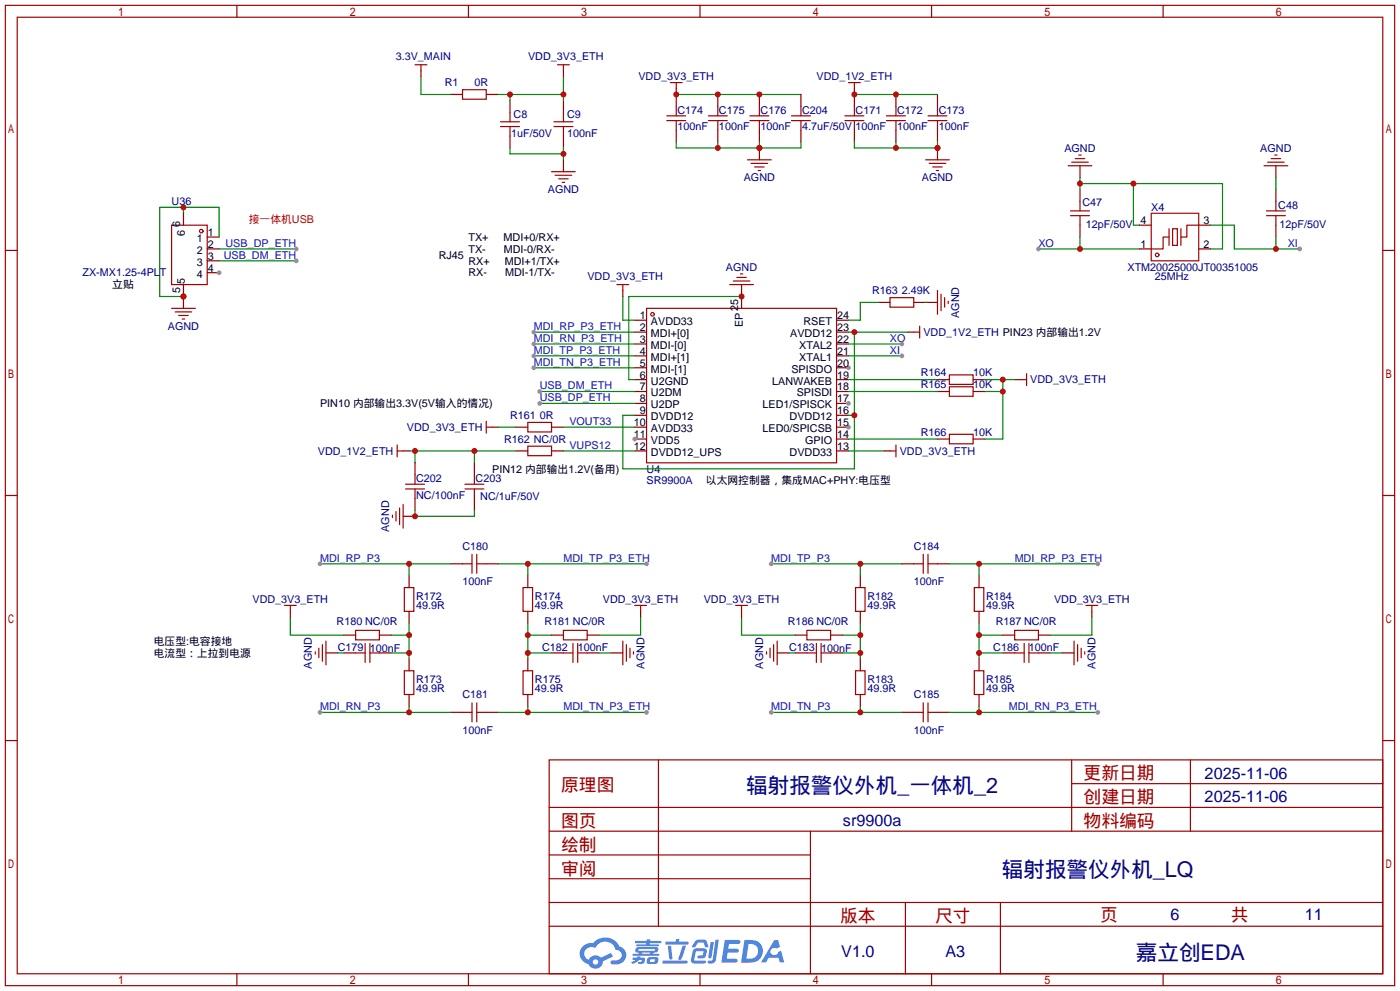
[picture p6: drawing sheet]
<svg xmlns="http://www.w3.org/2000/svg" width="299mm" height="212mm" viewBox="0 0 299 212" stroke-linecap="round" stroke-linejoin="round" font-family="sans-serif">
<g fill="none" stroke="#a10000" stroke-width=".25">
<path d="M1.1 1.1h297.2v209.6h-297.2zM3.7 3.7h292.1v204.5h-292.1zM50.7 1.1v2.6M100.2 1.1v2.6M149.7 1.1v2.6M199.3 1.1v2.6M248.8 1.1v2.6M1.1 53.5h2.6M295.8 53.5h2.5M1.1 105.9h2.6M295.8 105.9h2.5M1.1 158.3h2.6"/>
<path d="M295.8 158.3h2.5M117.5 162.4h178.3v45.8h-178.3zM117.5 177.7h178.3M117.5 172.6h178.3M140.8 162.4v35.6M173.4 177.7v30.5M229.2 162.4v15.3M229.2 167.5h66.6M254.6 162.4v15.3M117.5 182.8h55.9M117.5 198h178.3M117.5 192.9h178.3"/>
<path d="M117.5 187.8h55.9M193.7 192.9v15.3M214 192.9v15.3M50.7 208.2v2.5M100.2 208.2v2.5M149.7 208.2v2.5M199.3 208.2v2.5M248.8 208.2v2.5"/>
</g>
<g fill="#5487ff">
<path d="M155 200.9h2.7a.48 .48 0 0 1 .7 .4 .48 .48 0 0 1-.7 .5h-1.8l-.1 1h1.9a.43 .43 0 0 1 .4 .5 .43 .43 0 0 1-.5 .4l-2-.1-.2 1.3h1.7a.45 .45 0 0 1 .6 .2 .45 .45 0 0 1-.1 .6l-3.3 .1z"/>
<path d="M165.6 201h.8l.4 1.4-.7 .4a.84 .84 0 0 0-1.2 .2 .84 .84 0 0 0 .3 1.2 .84 .84 0 0 0 1.2-.4l.1-.3 .6-.3 .7 2.5h-1l-.3-1h-2.1l-.6 1h-1z"/>
<path d="M152 201.4h.7l-.5 3.2a.36 .36 0 0 1-.4 .3 .36 .36 0 0 1-.3-.4z"/>
<path d="M153 200.9h.8l-.7 4.3a1.13 1.13 0 0 1-1.7 .6l.1-.4 .8-.1 .1-.2z"/>
<path d="M148.7 201.2l.7-.3 1-.1a.77 .77 0 0 1 .8 .6l.3 .9-.1 .2h-.6l-.3-.9-.2-.1h-.9l-.7 1h-.7v-.2z"/>
<path d="M148.3 203l.5-.3h1.7a.81 .81 0 0 1 .7 .5 .81 .81 0 0 1-.1 .9 .81 .81 0 0 1-1 .8h-.6a.32 .32 0 0 1-.3-.4 .32 .32 0 0 1 .3-.3h.8l.2-.9-1.6 .1-.4 1.9h2.2a.32 .32 0 0 1 .3 .4 .32 .32 0 0 1-.4 .3h-2.2l-.5-.4-.1-.5z"/>
<path d="M141.7 205.3h5.1a.33 .33 0 0 1 .3 .4 .33 .33 0 0 1-.4 .3h-4.8l-.2-.2z"/>
<path d="M146 202.1h.7l-.6 2.1a.98 .98 0 0 1-.7 1l-.3-.3z"/>
<path d="M142.8 202.2h.7l.3 2.6a.34 .34 0 0 1-.3 .3 .34 .34 0 0 1-.3-.2z"/>
<path d="M142.4 201.3h2.1l.3-.6h.5l-.1 .6h1.8a.32 .32 0 0 1 .3 .3 .32 .32 0 0 1-.3 .3h-4.5l-.2-.1z"/>
<path d="M135.3 204.7h1l.1-.2h.6l-.1 .2h.9a.82 .82 0 0 1-.6 1.3h-.7v-.4h.7l.1-.4a.68 .68 0 0 0-1 .4l-1.1 .5-.2-.5 1-.4h-.7z"/>
<path d="M135.9 201.1h2.4l.1-.3h.7v.3h2.1l.3 .3-.3 .2h-2.2l-.1 .3h1.9l.2 .2-.2 .2h-4.6l-.1-.4h2.1v-.3h-2.2l-.2-.1z"/>
<path d="M159.2 200.9l-.7 4.9h1.7a2.5 2.5 0 0 0 3-2.5 2.5 2.5 0 0 0-3.1-2.4zM160.1 201.8a1.61 1.61 0 0 1 2.1 1.4 1.61 1.61 0 0 1-1.9 1.7h-.6z"/>
<path d="M136 202.7a.55 .55 0 0 0-.1 .7 .55 .55 0 0 0 .7 .2l.1 .3h-1.4v.4h5.5l.3-.2-.3-.2h-1.1l.1-.3a.7 .7 0 0 0 .9-.2 .7 .7 0 0 0 0-.9h-4.2zM136.6 202.9h3.4l.1 .1-.2 .2h-3.2zM137.4 203.6h1.7l-.2 .3h-1.4z"/>
<path d="M138.5 204.8a1.05 1.05 0 0 0 0 1.2 2.91 2.91 0 0 0 2.1-.2 .98 .98 0 0 0 .1-1.1l-1.7-.1zM139.1 205.1h.8l.1 .3-.2 .2h-.8z"/>
<path d="M124.7 202.2a2.23 2.23 0 0 0-.6 2.3 2.23 2.23 0 0 0 1.8 1.6 1.58 1.58 0 0 0 1.8 1 1.58 1.58 0 0 0 1.2-1.6l2.2-1-.4-.8-2.1 1a1.65 1.65 0 0 0-2.7 .5 1.47 1.47 0 0 1-.7-2.1 1.47 1.47 0 0 1 2.2-.4 2.3 2.3 0 0 1 2.3-1.4 2.3 2.3 0 0 1 2 1.8 1.12 1.12 0 0 1 1.3 1 1.12 1.12 0 0 1-1.1 1.2h-.7a.45 .45 0 0 0-.6 .3 .45 .45 0 0 0 .4 .6 2.21 2.21 0 0 0 2.3-.6 2.21 2.21 0 0 0 .5-2.3 2.13 2.13 0 0 0-1.4-1 3.3 3.3 0 0 0-5.5-.7l-1.2 .1zM126.8 205.7a.6 .6 0 0 1 1.2 0 .6 .6 0 0 1-1.2 0z"/>
</g>
<path d="M231 40.5v2.6M231 48.1v2.6M272.9 40.5v2.6M272.9 48.1v2.6" fill="none" stroke="#870000" stroke-width=".25"/>
<path d="M229 45.1h4M229 46.1h4M231 43.1v2M231 46.1v2M270.9 45.1h4.1M270.9 46.1h4.1M272.9 43.1v2M272.9 46.1v2" fill="none" stroke="#a10000" stroke-width=".25"/>
<path d="M222.1 53.2h21.6M231 50.7v2.5" fill="none" stroke="#008700" stroke-width=".25"/>
<circle cx="231" cy="53.2" r=".63" fill="#c00"/>
<circle cx="222.1" cy="53.2" r=".51" fill="#999"/>
<path d="M231 35.4v2.6M272.9 35.4v2.6" fill="none" stroke="#870000" stroke-width=".25"/>
<path d="M228.5 35.4h5.1M229.2 34.7h3.6M230 33.9h2M230.8 33.1h.5M270.4 35.4h5.1M271.1 34.7h3.6M271.9 33.9h2M272.7 33.1h.5" fill="none" stroke="#a10000" stroke-width=".25"/>
<path d="M231 38v2.5M231 39.2h30.5v14h-2.5M242.4 39.2v8.9h1.3" fill="none" stroke="#008700" stroke-width=".25"/>
<g fill="#c00">
<circle cx="231" cy="39.2" r=".63"/>
<circle cx="242.4" cy="39.2" r=".63"/>
</g>
<path d="M272.9 38v2.5" fill="none" stroke="#008700" stroke-width=".25"/>
<g fill="none" stroke="#a10000" stroke-width=".25">
<path d="M138.3 65.9h40.6v33h-40.6z"/>
<circle cx="139.6" cy="67.2" r=".38"/>
</g>
<path d="M135.8 68.5h2.5M135.8 71h2.5M135.8 73.5h2.5M135.8 76.1h2.5M135.8 78.6h2.5M135.8 81.2h2.5M135.8 83.7h2.5M135.8 86.2h2.5M135.8 88.8h2.5M135.8 91.3h2.5M135.8 93.9h2.5" fill="none" stroke="#870000" stroke-width=".25"/>
<circle cx="135.8" cy="93.9" r=".51" fill="#999"/>
<path d="M135.8 96.4h2.5M178.9 96.4h2.6M178.9 93.9h2.6M178.9 91.3h2.6" fill="none" stroke="#870000" stroke-width=".25"/>
<circle cx="181.5" cy="91.3" r=".51" fill="#999"/>
<path d="M178.9 88.8h2.6M178.9 86.2h2.6" fill="none" stroke="#870000" stroke-width=".25"/>
<circle cx="181.5" cy="86.2" r=".51" fill="#999"/>
<path d="M178.9 78.6h2.6M178.9 83.7h2.6M178.9 81.2h2.6" fill="none" stroke="#870000" stroke-width=".25"/>
<circle cx="181.5" cy="78.6" r=".51" fill="#999"/>
<path d="M158.6 63.4v2.5M178.9 76.1h2.6M178.9 73.5h2.6M178.9 71h2.6M178.9 68.5h2.6" fill="none" stroke="#870000" stroke-width=".25"/>
<path d="M39.2 44.3v1.3M46.9 50.7v-6.4h-12.7v19.1h5" fill="none" stroke="#008700" stroke-width=".25"/>
<g fill="#c00">
<circle cx="39.2" cy="44.3" r=".63"/>
<circle cx="39.2" cy="63.4" r=".63"/>
</g>
<path d="M39.2 63.4v2.5" fill="none" stroke="#870000" stroke-width=".25"/>
<path d="M36.7 65.9h5.1M37.5 66.7h3.5M38.2 67.4h2.1M39 68.2h.5" fill="none" stroke="#a10000" stroke-width=".25"/>
<path d="M46.9 53.2h16.5" fill="none" stroke="#008700" stroke-width=".25"/>
<circle cx="63.4" cy="53.2" r=".51" fill="#999"/>
<path d="M46.9 55.8h16.5" fill="none" stroke="#008700" stroke-width=".25"/>
<circle cx="63.4" cy="55.8" r=".51" fill="#999"/>
<path d="M115.4 83.7h20.4" fill="none" stroke="#008700" stroke-width=".25"/>
<circle cx="115.4" cy="83.7" r=".51" fill="#999"/>
<path d="M115.4 86.2h20.4" fill="none" stroke="#008700" stroke-width=".25"/>
<circle cx="115.4" cy="86.2" r=".51" fill="#999"/>
<path d="M114.2 71h21.6" fill="none" stroke="#008700" stroke-width=".25"/>
<circle cx="114.2" cy="71" r=".51" fill="#999"/>
<path d="M114.2 73.5h21.6" fill="none" stroke="#008700" stroke-width=".25"/>
<circle cx="114.2" cy="73.5" r=".51" fill="#999"/>
<path d="M114.2 76.1h21.6" fill="none" stroke="#008700" stroke-width=".25"/>
<circle cx="114.2" cy="76.1" r=".51" fill="#999"/>
<path d="M114.2 78.6h21.6" fill="none" stroke="#008700" stroke-width=".25"/>
<circle cx="114.2" cy="78.6" r=".51" fill="#999"/>
<path d="M109.1 31.6v1.3h11.4M120.5 31.6v2.6M133.2 63.4v5.1h2.6" fill="none" stroke="#008700" stroke-width=".25"/>
<path d="M109.1 21.5v2.5M109.1 29.1v2.5M120.5 21.5v2.5M120.5 29.1v2.5M120.5 34.2v2.5" fill="none" stroke="#870000" stroke-width=".25"/>
<path d="M107.1 26h4M107.1 27.1h4M109.1 24v2M109.1 27.1v2M118 36.7h5.1M118.5 26h4.1M118.5 27.1h4.1M118.7 37.5h3.6M119.5 38.2h2M120.3 39h.5M120.5 24v2M120.5 27.1v2" fill="none" stroke="#a10000" stroke-width=".25"/>
<circle cx="120.5" cy="32.9" r=".63" fill="#c00"/>
<path d="M98.9 19.2h5.1v2h-5.1z" fill="none" stroke="#a10000" stroke-width=".25"/>
<path d="M96.4 20.2h2.5M104 20.2h2.6" fill="none" stroke="#870000" stroke-width=".25"/>
<path d="M120.5 16.4v5.1M106.6 20.2h13.9M109.1 20.2v1.3" fill="none" stroke="#008700" stroke-width=".25"/>
<g fill="#c00">
<circle cx="120.5" cy="20.2" r=".63"/>
<circle cx="109.1" cy="20.2" r=".63"/>
</g>
<path d="M90 16.4v3.8h6.4M158.6 63.4h-24.1v17.8h1.3M181.5 96.4h7.6" fill="none" stroke="#008700" stroke-width=".25"/>
<path d="M90 15.1v1.3M120.5 15.1v1.3M133.2 62.1v1.3M158.6 60.8v2.6M189.1 96.4h1.3" fill="none" stroke="#870000" stroke-width=".25"/>
<path d="M88.8 13.8h2.5M90 13.8v1.3M119.3 13.8h2.5M120.5 13.8v1.3M132 60.8h2.5M133.2 60.8v1.3M190.4 96.4h1.2M191.6 95.1v2.6" fill="none" stroke="#a10000" stroke-width=".25"/>
<circle cx="158.6" cy="63.4" r=".63" fill="#c00"/>
<path d="M157.6 59.3h2M158.4 58.5h.5M156.1 60.8h5.1M156.8 60.1h3.6" fill="none" stroke="#a10000" stroke-width=".25"/>
<path d="M181.5 71h12.7M182.8 71v29.2h-49.6v-11.4h2.6M181.5 88.8h1.3" fill="none" stroke="#008700" stroke-width=".25"/>
<g fill="#c00">
<circle cx="182.8" cy="71" r=".63"/>
<circle cx="182.8" cy="88.8" r=".63"/>
</g>
<path d="M182.8 18.9v3.8M182.8 27.8v2.6M191.6 20.2v2.5M191.6 27.8v2.6M200.5 20.2v2.5M200.5 27.8v2.6M194.2 71h1.3" fill="none" stroke="#870000" stroke-width=".25"/>
<g fill="none" stroke="#a10000" stroke-width=".25">
<path d="M181.5 17.7h2.5M182.8 17.7v1.2M180.7 25.8h4.1M180.7 24.8h4.1M182.8 22.7v2.1M182.8 25.8v2M189.6 25.8h4.1M189.6 24.8h4.1M191.6 22.7v2.1M191.6 25.8v2M198.5 25.8h4.1M198.5 24.8h4.1"/>
<path d="M200.5 22.7v2.1M200.5 25.8v2M195.5 71h1.2M196.7 69.7v2.6"/>
</g>
<path d="M182.8 20.2h17.7" fill="none" stroke="#008700" stroke-width=".25"/>
<g fill="#c00">
<circle cx="182.8" cy="20.2" r=".63"/>
<circle cx="191.6" cy="20.2" r=".63"/>
</g>
<path d="M182.8 30.4v1.2h17.7v-1.2M191.6 30.4v1.2" fill="none" stroke="#008700" stroke-width=".25"/>
<g fill="#c00">
<circle cx="191.6" cy="31.6" r=".63"/>
<circle cx="200.5" cy="31.6" r=".63"/>
</g>
<path d="M200.5 31.6v2.6" fill="none" stroke="#870000" stroke-width=".25"/>
<circle cx="200.5" cy="31.6" r=".63" fill="#c00"/>
<path d="M198 34.2h5.1M198.8 34.9h3.5M199.5 35.7h2M200.3 36.4h.5M104 90v2.6M104 91.3h1.3M112.9 90.3h5.1v2h-5.1zM112.9 95.4h5.1v2h-5.1z" fill="none" stroke="#a10000" stroke-width=".25"/>
<path d="M105.3 91.3h1.3M110.4 91.3h2.5M110.4 96.4h2.5M118 91.3h2.5M118 96.4h2.5" fill="none" stroke="#870000" stroke-width=".25"/>
<path d="M87.5 96.4h22.9M88.8 96.4v2.5M101.5 96.4v2.5M106.6 91.3h3.8M120.5 91.3h15.3M120.5 96.4h15.3" fill="none" stroke="#008700" stroke-width=".25"/>
<g fill="#c00">
<circle cx="101.5" cy="96.4" r=".63"/>
<circle cx="88.8" cy="96.4" r=".63"/>
</g>
<path d="M243.7 53.2h2.6M243.7 48.1h2.6M256.4 53.2h2.6M256.4 48.1h2.6M86.2 96.4h1.3" fill="none" stroke="#870000" stroke-width=".25"/>
<g fill="none" stroke="#a10000" stroke-width=".25">
<path d="M246.3 45.6h10.1v10.2h-10.1zM250.1 50.7h-1.3v2.5h-2.5M250.1 48.9v3.6M250.8 48.9h1v3.6h-1zM252.6 48.9v3.6M256.4 48.1h-2.5v2.6h-1.3M85 95.1v2.6M85 96.4h1.2"/>
<circle cx="247.5" cy="54.5" r=".38"/>
</g>
<path d="M181.5 76.1h11.4" fill="none" stroke="#008700" stroke-width=".25"/>
<circle cx="192.9" cy="76.1" r=".51" fill="#999"/>
<path d="M181.5 73.5h11.4" fill="none" stroke="#008700" stroke-width=".25"/>
<circle cx="192.9" cy="73.5" r=".51" fill="#999"/>
<path d="M259 48.1h5v5.1h14M272.9 50.7v2.5" fill="none" stroke="#008700" stroke-width=".25"/>
<circle cx="272.9" cy="53.2" r=".63" fill="#c00"/>
<circle cx="278" cy="53.2" r=".51" fill="#999"/>
<path d="M190.4 63.6h5.1v2.1h-5.1zM200.5 62.1v5.1M201.3 62.9v3.5M202.1 63.6v2.1M202.8 64.4v.5M219.6 79.9v2.5M203.1 80.1h5.1v2.1h-5.1zM218.3 81.2h1.3" fill="none" stroke="#a10000" stroke-width=".25"/>
<path d="M187.8 64.6h2.6M195.5 64.6h5M200.5 81.2h2.6M208.2 81.2h2.5M217 81.2h1.3" fill="none" stroke="#870000" stroke-width=".25"/>
<path d="M187.8 64.6h-3.8v3.9h-2.5M198 64.6h.1M181.5 81.2h19M210.7 81.2h6.3M210.7 83.7h3.8M214.5 81.2v12.7h-3.8" fill="none" stroke="#008700" stroke-width=".25"/>
<g fill="#c00">
<circle cx="214.5" cy="81.2" r=".63"/>
<circle cx="214.5" cy="83.7" r=".63"/>
</g>
<g fill="none" stroke="#a10000" stroke-width=".25">
<path d="M143.4 17.7h2.5M144.7 17.7v1.2M142.6 25.8h4.1M142.6 24.8h4.1M144.7 22.7v2.1M144.7 25.8v2M151.5 25.8h4.1M151.5 24.8h4.1M153.5 22.7v2.1M153.5 25.8v2M160.4 25.8h4.1M160.4 24.8h4.1"/>
<path d="M162.4 22.7v2.1M162.4 25.8v2M203.1 82.7h5.1v2h-5.1zM203.1 92.8h5.1v2.1h-5.1z"/>
</g>
<path d="M144.7 18.9v3.8M144.7 27.8v2.6M153.5 20.2v2.5M153.5 27.8v2.6M162.4 20.2v2.5M162.4 27.8v2.6M200.5 83.7h2.6M200.5 93.9h2.6M208.2 83.7h2.5M208.2 93.9h2.5" fill="none" stroke="#870000" stroke-width=".25"/>
<path d="M144.7 20.2h26.6M181.5 83.7h19M181.5 93.9h19" fill="none" stroke="#008700" stroke-width=".25"/>
<g fill="#c00">
<circle cx="153.5" cy="20.2" r=".63"/>
<circle cx="144.7" cy="20.2" r=".63"/>
<circle cx="162.4" cy="20.2" r=".63"/>
</g>
<path d="M144.7 30.4v1.2h26.6v-1.2M153.5 30.4v1.2M162.4 30.4v1.2" fill="none" stroke="#008700" stroke-width=".25"/>
<g fill="#c00">
<circle cx="162.4" cy="31.6" r=".63"/>
<circle cx="153.5" cy="31.6" r=".63"/>
</g>
<path d="M162.4 31.6v2.6" fill="none" stroke="#870000" stroke-width=".25"/>
<circle cx="162.4" cy="31.6" r=".63" fill="#c00"/>
<g fill="none" stroke="#a10000" stroke-width=".25">
<path d="M159.9 34.2h5.1M160.7 34.9h3.5M161.4 35.7h2M162.2 36.4h.5M101 118.5v4.1M102 118.5v4.1M76.1 139.6h2M78.1 137.5v4.1M79.1 137.5v4.1M79.1 139.6h2.1M86.5 125.6h2v5.1h-2zM98.9 120.5h2.1"/>
<path d="M102 120.5h2M111.9 125.6h2v5.1h-2zM120.5 139.6h2.1M122.6 137.5v4.1M123.6 139.6h2M123.6 137.5v4.1M86.5 143.4h2v5.1h-2zM98.9 152.3h2.1M101 150.2v4.1M102 150.2v4.1M102 152.3h2M111.9 143.4h2v5.1h-2z"/>
</g>
<g fill="none" stroke="#870000" stroke-width=".25">
<path d="M73.5 139.6h2.6M81.2 139.6h2.5M87.5 123.1v2.5M87.5 130.7v2.5M96.4 120.5h2.5M104 120.5h2.6M112.9 123.1v2.5M112.9 130.7v2.5M118 139.6h2.5M125.6 139.6h2.5M87.5 140.8v2.6M87.5 148.5v2.5"/>
<path d="M96.4 152.3h2.5M104 152.3h2.6M112.9 140.8v2.6M112.9 148.5v2.5"/>
</g>
<path d="M68.5 120.5h27.9M87.5 120.5v2.6" fill="none" stroke="#008700" stroke-width=".25"/>
<circle cx="87.5" cy="120.5" r=".63" fill="#c00"/>
<circle cx="68.5" cy="120.5" r=".51" fill="#999"/>
<path d="M106.6 120.5h31.7M112.9 120.5v2.6" fill="none" stroke="#008700" stroke-width=".25"/>
<circle cx="112.9" cy="120.5" r=".63" fill="#c00"/>
<circle cx="138.3" cy="120.5" r=".51" fill="#999"/>
<path d="M83.7 139.6h3.8M83.7 135.8h3.8M87.5 133.2v7.6" fill="none" stroke="#008700" stroke-width=".25"/>
<g fill="#c00">
<circle cx="87.5" cy="139.6" r=".63"/>
<circle cx="87.5" cy="135.8" r=".63"/>
</g>
<path d="M112.9 139.6h5.1M112.9 133.2v7.6M112.9 135.8h5.1" fill="none" stroke="#008700" stroke-width=".25"/>
<g fill="#c00">
<circle cx="112.9" cy="139.6" r=".63"/>
<circle cx="112.9" cy="135.8" r=".63"/>
</g>
<path d="M106.6 152.3h31.7M112.9 151v1.3" fill="none" stroke="#008700" stroke-width=".25"/>
<circle cx="112.9" cy="152.3" r=".63" fill="#c00"/>
<circle cx="138.3" cy="152.3" r=".51" fill="#999"/>
<path d="M68.5 152.3h27.9M87.5 151v1.3" fill="none" stroke="#008700" stroke-width=".25"/>
<circle cx="87.5" cy="152.3" r=".63" fill="#c00"/>
<circle cx="68.5" cy="152.3" r=".51" fill="#999"/>
<g fill="none" stroke="#870000" stroke-width=".25">
<path d="M62.1 130.7v1.3M69.7 139.6h2.6M73.5 135.8h2.6M81.2 135.8h2.5M118 135.8h2.5M125.6 135.8h2.5M130.7 139.6h2.5M137 130.7v1.3M170.1 139.6h2.5M177.7 139.6h2.5M184 123.1v2.5M184 130.7v2.5"/>
<path d="M192.9 120.5h2.6M200.5 120.5h2.6M209.4 123.1v2.5M209.4 130.7v2.5M214.5 139.6h2.5M222.1 139.6h2.6M184 140.8v2.6M184 148.5v2.5M192.9 152.3h2.6M200.5 152.3h2.6M209.4 140.8v2.6M209.4 148.5v2.5"/>
</g>
<g fill="none" stroke="#a10000" stroke-width=".25">
<path d="M197.5 118.5v4.1M198.5 118.5v4.1M60.8 129.4h2.6M62.1 129.4v1.3M67.4 139.3v.5M68.2 138.6v2M69 137.8v3.6M69.7 137v5.1M76.1 134.7h5.1v2.1h-5.1zM120.5 134.7h5.1v2.1h-5.1zM133.2 137v5.1M134 137.8v3.6"/>
<path d="M134.7 138.6v2M135.5 139.3v.5M135.8 129.4h2.5M137 129.4v1.3M172.6 139.6h2M174.6 137.5v4.1M175.6 137.5v4.1M175.6 139.6h2.1M183 125.6h2v5.1h-2zM195.5 120.5h2M198.5 120.5h2M208.4 125.6h2v5.1h-2z"/>
<path d="M217 139.6h2.1M219.1 137.5v4.1M220.1 139.6h2M220.1 137.5v4.1M183 143.4h2v5.1h-2zM195.5 152.3h2M197.5 150.2v4.1M198.5 150.2v4.1M198.5 152.3h2M208.4 143.4h2v5.1h-2z"/>
</g>
<path d="M62.1 132v3.8h11.4M72.3 139.6h1.2M128.1 139.6h2.6M137 132v3.8h-8.9M165 120.5h27.9M184 120.5v2.6" fill="none" stroke="#008700" stroke-width=".25"/>
<circle cx="184" cy="120.5" r=".63" fill="#c00"/>
<circle cx="165" cy="120.5" r=".51" fill="#999"/>
<path d="M203.1 120.5h31.7M209.4 120.5v2.6" fill="none" stroke="#008700" stroke-width=".25"/>
<circle cx="209.4" cy="120.5" r=".63" fill="#c00"/>
<circle cx="234.8" cy="120.5" r=".51" fill="#999"/>
<path d="M180.2 139.6h3.8M180.2 135.8h3.8M184 133.2v7.6" fill="none" stroke="#008700" stroke-width=".25"/>
<g fill="#c00">
<circle cx="184" cy="139.6" r=".63"/>
<circle cx="184" cy="135.8" r=".63"/>
</g>
<path d="M209.4 139.6h5.1M209.4 133.2v7.6M209.4 135.8h5.1" fill="none" stroke="#008700" stroke-width=".25"/>
<g fill="#c00">
<circle cx="209.4" cy="139.6" r=".63"/>
<circle cx="209.4" cy="135.8" r=".63"/>
</g>
<path d="M203.1 152.3h31.7M209.4 151v1.3" fill="none" stroke="#008700" stroke-width=".25"/>
<circle cx="209.4" cy="152.3" r=".63" fill="#c00"/>
<circle cx="234.8" cy="152.3" r=".51" fill="#999"/>
<path d="M165 152.3h27.9M184 151v1.3" fill="none" stroke="#008700" stroke-width=".25"/>
<circle cx="184" cy="152.3" r=".63" fill="#c00"/>
<circle cx="165" cy="152.3" r=".51" fill="#999"/>
<path d="M44.3 50.7h2.6M44.3 53.2h2.6M44.3 55.8h2.6M44.3 58.3h2.6M158.6 130.7v1.3M166.2 139.6h2.6M170.1 135.8h2.5M177.7 135.8h2.5M214.5 135.8h2.5M222.1 135.8h2.6M227.2 139.6h2.5M233.6 130.7v1.3" fill="none" stroke="#870000" stroke-width=".25"/>
<g fill="none" stroke="#a10000" stroke-width=".25">
<path d="M36.7 48.1h7.6v12.7h-7.6zM157.4 129.4h2.5M158.6 129.4v1.3M164 139.3v.5M164.7 138.6v2M165.5 137.8v3.6M166.2 137v5.1M172.6 134.7h5.1v2.1h-5.1zM217 134.7h5.1v2.1h-5.1zM229.7 137v5.1M230.5 137.8v3.6M231.3 138.6v2"/>
<path d="M232 139.3v.5M232.3 129.4h2.5M233.6 129.4v1.3"/>
<circle cx="43.1" cy="49.4" r=".38"/>
</g>
<path d="M158.6 132v3.8h11.5M168.8 139.6h1.3M224.7 139.6h2.5M233.6 132v3.8h-8.9" fill="none" stroke="#008700" stroke-width=".25"/>
<circle cx="46.9" cy="58.3" r=".51" fill="#999"/>
<path d="M39.2 60.8v2.6" fill="none" stroke="#870000" stroke-width=".25"/>
<circle cx="39.2" cy="63.4" r=".63" fill="#c00"/>
<path d="M39.2 45.6v2.5M88.8 98.9v2.6M101.5 98.9v2.6M86.2 110.4h2.6M88.8 106.6v2.5M101.5 106.6v2.5" fill="none" stroke="#870000" stroke-width=".25"/>
<path d="M86.7 104.5h4.1M86.7 103.5h4.1M88.8 101.5v2M88.8 104.5v2.1M99.4 104.5h4.1M99.4 103.5h4.1M101.5 101.5v2M101.5 104.5v2.1" fill="none" stroke="#a10000" stroke-width=".25"/>
<path d="M88.8 109.1v1.3h12.7v-1.3" fill="none" stroke="#008700" stroke-width=".25"/>
<circle cx="88.8" cy="110.4" r=".63" fill="#c00"/>
<path d="M169.3 25.8h4.1M169.3 24.8h4.1M171.3 22.7v2.1M171.3 25.8v2M83.9 110.1v.5M84.7 109.3v2.1M85.5 108.6v3.5M86.2 107.8v5.1" fill="none" stroke="#a10000" stroke-width=".25"/>
<path d="M171.3 20.2v2.5M171.3 27.8v2.6" fill="none" stroke="#870000" stroke-width=".25"/>
<g font-size="4.6" fill="#000080">
<text x="159.6" y="169.6">辐射报警仪外机_一体机_2</text>
<text x="214.3" y="187.4">辐射报警仪外机_LQ</text>
<text x="243" y="205.2">嘉立创EDA</text>
</g>
<g font-size="3.8" fill="#a00000">
<text x="231.8" y="166.6">更新日期</text>
<text x="120" y="169.2">原理图</text>
<text x="231.8" y="171.7">创建日期</text>
<text x="120" y="176.8">图页</text>
<text x="231.8" y="176.8">物料编码</text>
<text x="120" y="181.9">绘制</text>
<text x="120" y="186.9">审阅</text>
<text x="179.7" y="197.1">版本</text>
<text x="200" y="197.1">尺寸</text>
<text x="235.3" y="196.8">页</text>
<text x="263.3" y="196.8">共</text>
</g>
<g font-size="3.5" fill="#000080">
<text x="257.7" y="166.4">2025-11-06</text>
<text x="257.7" y="171.5">2025-11-06</text>
<text x="180.3" y="176.6">sr9900a</text>
<text x="250.4" y="196.6">6</text>
<text x="279.1" y="196.6">11</text>
<text x="180" y="204.5">V1.0</text>
<text x="202.2" y="204.5">A3</text>
</g>
<g font-size="2.3" fill="#000080">
<text x="84.6" y="12.9">3.3V_MAIN</text>
<text x="112.9" y="12.9">VDD_3V3_ETH</text>
<text x="136.6" y="17.2">VDD_3V3_ETH</text>
<text x="174.7" y="17.2">VDD_1V2_ETH</text>
<text x="95.1" y="18.5">R1</text>
<text x="101.5" y="18.5">0R</text>
<text x="109.3" y="29.4">1uF/50V</text>
<text x="109.9" y="25.3">C8</text>
<text x="121.3" y="25.3">C9</text>
<text x="121.3" y="29.4">100nF</text>
<text x="144.9" y="24.3">C174</text>
<text x="144.9" y="27.9">100nF</text>
<text x="153.8" y="24.3">C175</text>
<text x="153.8" y="27.9">100nF</text>
<text x="162.7" y="24.3">C176</text>
<text x="162.7" y="27.9">100nF</text>
<text x="171.6" y="24.3">C204</text>
<text x="171.6" y="27.9">4.7uF/50V</text>
<text x="183" y="24.3">C171</text>
<text x="183" y="27.9">100nF</text>
<text x="191.9" y="24.3">C172</text>
<text x="191.9" y="27.9">100nF</text>
<text x="200.8" y="24.3">C173</text>
<text x="200.8" y="27.9">100nF</text>
<text x="227.7" y="32.4">AGND</text>
<text x="269.6" y="32.4">AGND</text>
<text x="117.2" y="41.3">AGND</text>
<text x="159.1" y="38.8">AGND</text>
<text x="197.2" y="38.8">AGND</text>
<text x="36.7" y="43.9">U36</text>
<text x="231.5" y="44.1">C47</text>
<text x="246.3" y="45.1">X4</text>
<text x="273.4" y="44.6">C48</text>
<text x="232.3" y="48.7">12pF/50V</text>
<text x="273.7" y="48.7">12pF/50V</text>
<text x="17.7" y="59.1">ZX-MX1.25-4PLT</text>
<text x="125.6" y="59.9">VDD_3V3_ETH</text>
<text x="155.3" y="57.8">AGND</text>
<text x="241.2" y="57.8">XTM20025000JT00351005</text>
<text x="247" y="59.9">25MHz</text>
<text x="186.6" y="62.9">R163</text>
<text x="192.9" y="62.9">2.49K</text>
<text x="35.9" y="70.5">AGND</text>
<text x="197.5" y="71.8">VDD_1V2_ETH PIN23 内部输出1.2V</text>
<text x="205.2" y="68" transform="rotate(-90 205.2 68)">AGND</text>
<text x="197" y="80.4">R164</text>
<text x="197" y="83">R165</text>
<text x="208.2" y="80.4">10K</text>
<text x="208.2" y="83">10K</text>
<text x="220.4" y="82">VDD_3V3_ETH</text>
<text x="109.1" y="89.6">R161</text>
<text x="115.4" y="89.6">0R</text>
<text x="87" y="92.1">VDD_3V3_ETH</text>
<text x="107.8" y="94.7">R162 NC/0R</text>
<text x="197" y="93.1">R166</text>
<text x="208.2" y="93.1">10K</text>
<text x="68" y="97.2">VDD_1V2_ETH</text>
<text x="138.3" y="101">U4</text>
<text x="192.4" y="97.2">VDD_3V3_ETH</text>
<text x="89" y="103">C202</text>
<text x="89" y="106.6">NC/100nF</text>
<text x="101.7" y="103">C203</text>
<text x="102.7" y="106.9">NC/1uF/50V</text>
<text x="138.3" y="103.6">SR9900A</text>
<text x="83.2" y="113.7" transform="rotate(-90 83.2 113.7)">AGND</text>
<text x="98.9" y="117.5">C180</text>
<text x="195.5" y="117.5">C184</text>
<text x="98.9" y="125.1">100nF</text>
<text x="195.5" y="125.1">100nF</text>
<text x="54" y="129">VDD_3V3_ETH</text>
<text x="89" y="128.2">R172</text>
<text x="89" y="130.2">49.9R</text>
<text x="114.4" y="128.2">R174</text>
<text x="114.4" y="130.2">49.9R</text>
<text x="128.9" y="129">VDD_3V3_ETH</text>
<text x="150.5" y="129">VDD_3V3_ETH</text>
<text x="185.5" y="128.2">R182</text>
<text x="185.5" y="130.2">49.9R</text>
<text x="210.9" y="128.2">R184</text>
<text x="210.9" y="130.2">49.9R</text>
<text x="225.5" y="129">VDD_3V3_ETH</text>
<text x="72" y="133.5">R180 NC/0R</text>
<text x="116.5" y="133.5">R181 NC/0R</text>
<text x="168.5" y="133.5">R186 NC/0R</text>
<text x="213" y="133.5">R187 NC/0R</text>
<text x="66.7" y="142.9" transform="rotate(-90 66.7 142.9)">AGND</text>
<text x="72.3" y="139.1">C179</text>
<text x="79.1" y="139.4">100nF</text>
<text x="116" y="139.1">C182</text>
<text x="123.6" y="139.1">100nF</text>
<text x="137.8" y="142.9" transform="rotate(-90 137.8 142.9)">AGND</text>
<text x="163.2" y="142.9" transform="rotate(-90 163.2 142.9)">AGND</text>
<text x="168.8" y="139.1">C183</text>
<text x="175.6" y="139.4">100nF</text>
<text x="212.5" y="139.1">C186</text>
<text x="220.1" y="139.1">100nF</text>
<text x="234.4" y="142.9" transform="rotate(-90 234.4 142.9)">AGND</text>
<text x="89" y="146">R173</text>
<text x="89" y="148">49.9R</text>
<text x="98.9" y="149.3">C181</text>
<text x="114.4" y="146">R175</text>
<text x="114.4" y="148">49.9R</text>
<text x="185.5" y="146">R183</text>
<text x="185.5" y="148">49.9R</text>
<text x="195.5" y="149.3">C185</text>
<text x="210.9" y="146">R185</text>
<text x="210.9" y="148">49.9R</text>
<text x="98.9" y="156.9">100nF</text>
<text x="195.5" y="156.9">100nF</text>
</g>
<text font-size="2.3" fill="#f00" x="53.2" y="47.7">接一体机USB</text>
<g font-size="2.3">
<text x="244" y="47.9">4</text>
<text x="257.4" y="47.9">3</text>
<text x="38.5" y="48.6" transform="rotate(-90 38.5 48.6)">6</text>
<text x="39.5" y="50.4" transform="rotate(-90 39.5 50.4)">6</text>
<text x="42.1" y="51.7">1</text>
<text x="44.4" y="50.4">1</text>
<text x="44.4" y="53">2</text>
<text x="100.2" y="51.5">TX+</text>
<text x="107.7" y="51.5">MDI+0/RX+</text>
<text x="244" y="53">1</text>
<text x="257.4" y="53">2</text>
<text x="42.1" y="54.3">2</text>
<text x="42.1" y="56.8">3</text>
<text x="42.1" y="59.3">4</text>
<text x="44.4" y="55.5">3</text>
<text x="44.4" y="58.1">4</text>
<text x="93.9" y="55.3">RJ45</text>
<text x="100.2" y="54">TX-</text>
<text x="100.2" y="56.6">RX+</text>
<text x="100.2" y="59.1">RX-</text>
<text x="107.8" y="54">MDI-0/RX-</text>
<text x="108" y="56.6">MDI+1/TX+</text>
<text x="108" y="59.1">MDI-1/TX-</text>
<text x="24" y="61.6">立贴</text>
<text x="38.5" y="62.6" transform="rotate(-90 38.5 62.6)">5</text>
<text x="39.5" y="60.8" transform="rotate(-90 39.5 60.8)">5</text>
<text x="136.9" y="68.2">1</text>
<text x="136.9" y="70.8">2</text>
<text x="139.2" y="69.5">AVDD33</text>
<text x="157.9" y="66.4" transform="rotate(-90 157.9 66.4)">25</text>
<text x="158.9" y="70" transform="rotate(-90 158.9 70)">EP</text>
<text x="171.8" y="69.5">RSET</text>
<text x="179.1" y="70.8">23</text>
<text x="179.1" y="68.2">24</text>
<text x="136.9" y="73.3">3</text>
<text x="136.9" y="75.8">4</text>
<text x="139.2" y="72">MDI+[0]</text>
<text x="139.2" y="74.6">MDI-[0]</text>
<text x="139.2" y="77.1">MDI+[1]</text>
<text x="169" y="72">AVDD12</text>
<text x="170.9" y="77.1">XTAL1</text>
<text x="170.9" y="74.6">XTAL2</text>
<text x="179.1" y="75.8">21</text>
<text x="179.1" y="73.3">22</text>
<text x="136.9" y="78.4">5</text>
<text x="136.9" y="80.9">6</text>
<text x="136.9" y="83.5">7</text>
<text x="139.2" y="79.7">MDI-[1]</text>
<text x="139.2" y="82.2">U2GND</text>
<text x="165.2" y="82.2">LANWAKEB</text>
<text x="169.3" y="79.7">SPISDO</text>
<text x="179.1" y="83.5">18</text>
<text x="179.1" y="80.9">19</text>
<text x="179.1" y="78.4">20</text>
<text x="68.5" y="87">PIN10 内部输出3.3V(5V输入的情况)</text>
<text x="136.9" y="86">8</text>
<text x="136.9" y="88.5">9</text>
<text x="139.2" y="84.7">U2DM</text>
<text x="139.2" y="87.3">U2DP</text>
<text x="139.2" y="89.8">DVDD12</text>
<text x="163.1" y="87.3">LED1/SPISCK</text>
<text x="168.9" y="89.8">DVDD12</text>
<text x="170.4" y="84.7">SPISDI</text>
<text x="179.1" y="88.5">16</text>
<text x="179.1" y="86">17</text>
<text x="135.6" y="91.1">10</text>
<text x="135.6" y="93.6">11</text>
<text x="139.2" y="92.4">AVDD33</text>
<text x="139.2" y="94.9">VDD5</text>
<text x="163.1" y="92.4">LED0/SPICSB</text>
<text x="172.2" y="94.9">GPIO</text>
<text x="179.1" y="93.6">14</text>
<text x="179.1" y="91.1">15</text>
<text x="105.3" y="101">PIN12 内部输出1.2V(备用)</text>
<text x="135.6" y="96.2">12</text>
<text x="139.2" y="97.4">DVDD12_UPS</text>
<text x="168.9" y="97.4">DVDD33</text>
<text x="179.1" y="96.2">13</text>
<text x="151" y="103.6">以太网控制器，集成MAC+PHY:电压型</text>
<text x="32.9" y="137.8">电压型:电容接地</text>
<text x="32.9" y="140.4">电流型：上拉到电源</text>
</g>
<g font-size="2.3" fill="#00f">
<text x="48.2" y="52.8">USB_DP_ETH</text>
<text x="222.1" y="52.8">XO</text>
<text x="275.5" y="52.8">XI</text>
<text x="47.8" y="55.3">USB_DM_ETH</text>
<text x="114.2" y="70.5">MDI_RP_P3_ETH</text>
<text x="114.2" y="73.1">MDI_RN_P3_ETH</text>
<text x="114.2" y="75.6">MDI_TP_P3_ETH</text>
<text x="190.4" y="75.6">XI</text>
<text x="190.4" y="73.1">XO</text>
<text x="114.2" y="78.2">MDI_TN_P3_ETH</text>
<text x="115.4" y="83.2">USB_DM_ETH</text>
<text x="115.4" y="85.8">USB_DP_ETH</text>
<text x="121.8" y="90.9">VOUT33</text>
<text x="121.8" y="95.9">VUPS12</text>
<text x="68.5" y="120.1">MDI_RP_P3</text>
<text x="120.5" y="120.1">MDI_TP_P3_ETH</text>
<text x="165" y="120.1">MDI_TP_P3</text>
<text x="217" y="120.1">MDI_RP_P3_ETH</text>
<text x="68.5" y="151.8">MDI_RN_P3</text>
<text x="120.5" y="151.8">MDI_TN_P3_ETH</text>
<text x="165" y="151.8">MDI_TN_P3</text>
<text x="215.8" y="151.8">MDI_RN_P3_ETH</text>
</g>
</svg>
